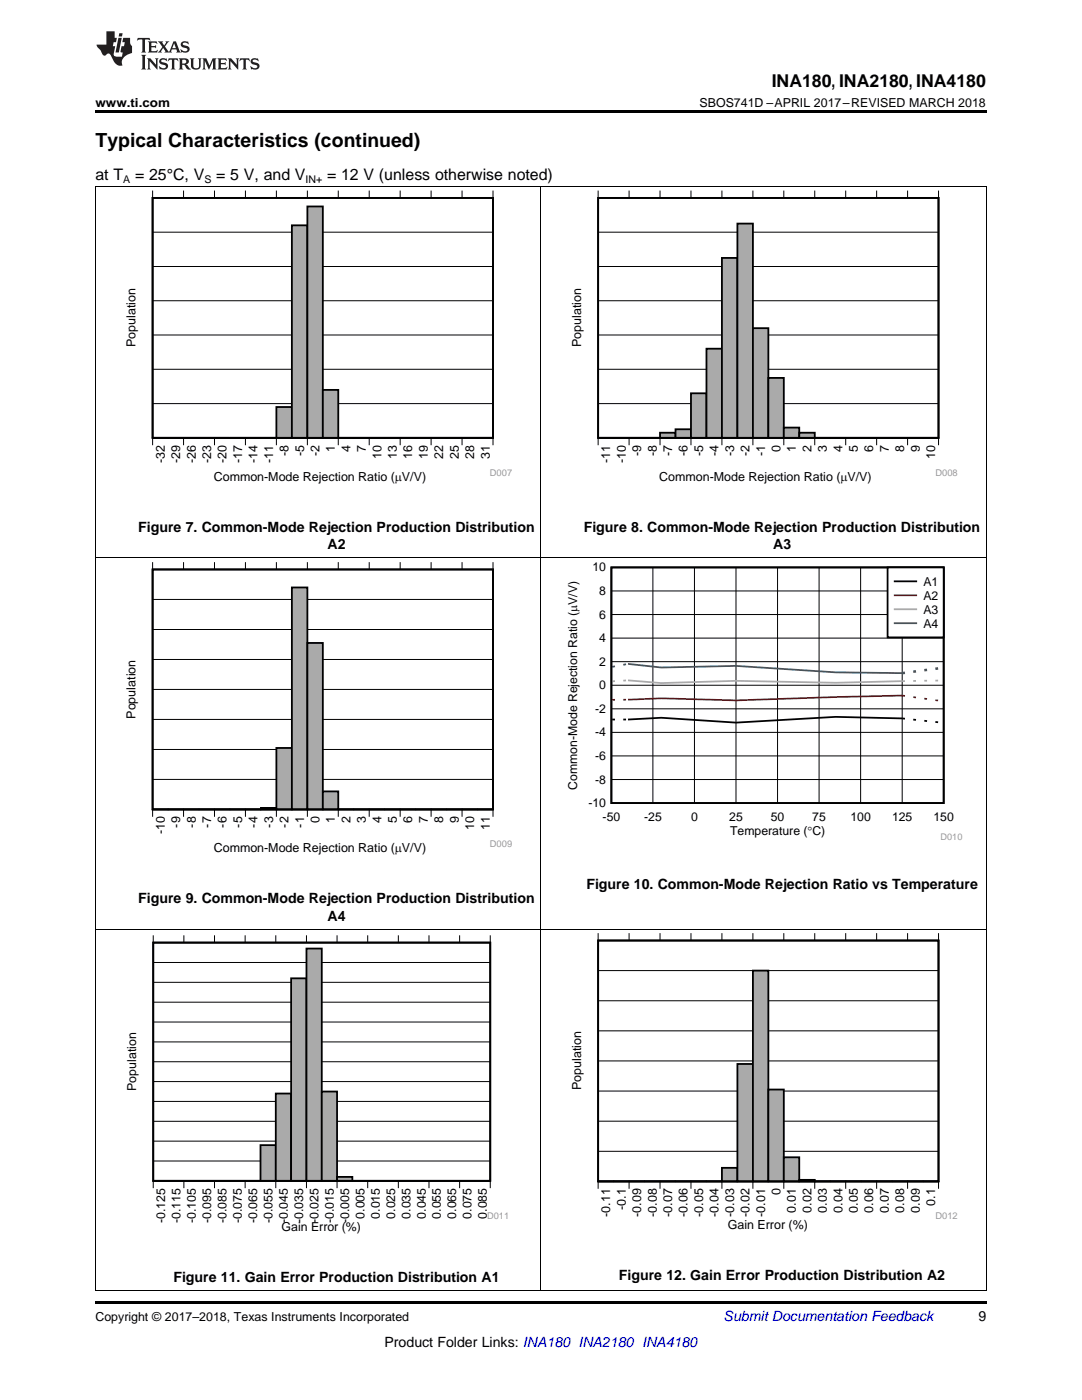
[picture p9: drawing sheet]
<svg xmlns="http://www.w3.org/2000/svg" width="216mm" height="279mm" viewBox="0 0 216 279" stroke-linecap="round" stroke-linejoin="round" font-family="sans-serif">
<path d="M19 259.7h177.8v.5h-177.8z" fill="#000"/>
<path d="M19.1 185.6v72M107.9 185.6v72M196.8 185.6v72M19 257.5h177.8" fill="none" stroke="#000" stroke-width=".2"/>
<path d="M25.4 186.6h75.9v59.6h-75.9z" fill-rule="evenodd" fill="#fff"/>
<path d="M30.6 188.1h67.2v47.6h-67.2zM30.6 235.7h3zM33.6 235.7h3.1zM36.7 235.7h3.1zM39.8 235.7h3zM42.8 235.7h3.1zM45.9 235.7h3zM48.9 235.7h3.1z" fill="none" stroke="#000" stroke-width=".36"/>
<g fill="none" stroke="#000" stroke-width=".2">
<path d="M30.6 186.7v1.4h67.2v-1.4M30.6 196h67.2M30.6 192.1h67.2M36.7 186.7v1.4M42.8 186.7v1.4M48.9 186.7v1.4M55 186.7v1.4M61.2 186.7v1.4M67.3 186.7v1.4M73.4 186.7v1.4M79.5 186.7v1.4M85.6 186.7v1.4"/>
<path d="M91.7 186.7v1.4M30.6 219.8h67.2M30.6 215.9h67.2M30.6 211.9h67.2M30.6 207.9h67.2M30.6 204h67.2M30.6 200h67.2M30.6 237.1v-1.4h67.2v1.4M30.6 231.7h67.2M30.6 227.7h67.2M30.6 223.8h67.2M36.7 235.7v1.4"/>
<path d="M42.8 235.7v1.4M48.9 235.7v1.4M55 235.7v1.4M61.2 235.7v1.4M67.3 235.7v1.4M73.4 235.7v1.4M79.5 235.7v1.4M85.6 235.7v1.4M91.7 235.7v1.4"/>
</g>
<path d="M30.6 235.7h21.4" fill="none" stroke="#aaa" stroke-width=".2"/>
<path d="M52 228.5h3v7.2h-3z" fill-rule="evenodd" fill="#aaa"/>
<path d="M52 228.5h3v7.2h-3z" fill="none" stroke="#000" stroke-width=".36"/>
<path d="M55 218.2h3.1v17.5h-3.1z" fill-rule="evenodd" fill="#aaa"/>
<path d="M55 218.2h3.1v17.5h-3.1z" fill="none" stroke="#000" stroke-width=".36"/>
<path d="M58.1 195.2h3.1v40.5h-3.1z" fill-rule="evenodd" fill="#aaa"/>
<path d="M58.1 195.2h3.1v40.5h-3.1z" fill="none" stroke="#000" stroke-width=".36"/>
<path d="M61.2 189.3h3v46.4h-3z" fill-rule="evenodd" fill="#aaa"/>
<path d="M61.2 189.3h3v46.4h-3z" fill="none" stroke="#000" stroke-width=".36"/>
<path d="M64.2 217.8h3.1v17.9h-3.1z" fill-rule="evenodd" fill="#aaa"/>
<path d="M64.2 217.8h3.1v17.9h-3.1z" fill="none" stroke="#000" stroke-width=".36"/>
<path d="M67.3 234.9h3v.8h-3z" fill-rule="evenodd" fill="#aaa"/>
<path d="M30.6 188.1h67.2v47.6h-67.2zM67.3 234.9h3v.8h-3zM70.3 235.7h3.1zM73.4 235.7h3zM76.4 235.7h3.1zM79.5 235.7h3zM82.5 235.7h3.1zM85.6 235.7h3.1zM88.7 235.7h3zM91.7 235.7h3.1zM94.8 235.7h3z" fill="none" stroke="#000" stroke-width=".36"/>
<path d="M70.3 235.7h27.5" fill="none" stroke="#aaa" stroke-width=".2"/>
<path d="M114.1 186.2h77v59.7h-77z" fill-rule="evenodd" fill="#fff"/>
<path d="M119.4 187.7h67.9v48.1h-67.9zM119.4 235.8h3zM122.4 235.8h3.1zM125.5 235.8h3.1zM128.6 235.8h3.1zM131.7 235.8h3.1zM134.8 235.8h3.1zM137.9 235.8h3.1zM141 235.8h3.1z" fill="none" stroke="#000" stroke-width=".36"/>
<g fill="none" stroke="#000" stroke-width=".2">
<path d="M119.4 186.2v1.5h67.9v-1.5M119.4 199.7h67.9M119.4 193.7h67.9M125.5 186.2v1.5M131.7 186.2v1.5M137.9 186.2v1.5M144.1 186.2v1.5M150.2 186.2v1.5M156.4 186.2v1.5M162.6 186.2v1.5M168.7 186.2v1.5M174.9 186.2v1.5"/>
<path d="M181.1 186.2v1.5M119.4 217.7h67.9M119.4 211.7h67.9M119.4 205.7h67.9M119.4 237.2v-1.4h67.9v1.4M119.4 229.8h67.9M119.4 223.8h67.9M125.5 235.8v1.4M131.7 235.8v1.4M137.9 235.8v1.4M144.1 235.8v1.4M150.2 235.8v1.4"/>
<path d="M156.4 235.8v1.4M162.6 235.8v1.4M168.7 235.8v1.4M174.9 235.8v1.4M181.1 235.8v1.4"/>
</g>
<path d="M119.4 235.8h24.7" fill="none" stroke="#aaa" stroke-width=".2"/>
<path d="M144.1 233.1h3.1v2.7h-3.1z" fill-rule="evenodd" fill="#aaa"/>
<path d="M144.1 233.1h3v2.7h-3z" fill="none" stroke="#000" stroke-width=".36"/>
<path d="M147.1 212.3h3.1v23.5h-3.1z" fill-rule="evenodd" fill="#aaa"/>
<path d="M147.1 212.3h3.1v23.5h-3.1z" fill="none" stroke="#000" stroke-width=".36"/>
<path d="M150.2 193.7h3.1v42.1h-3.1z" fill-rule="evenodd" fill="#aaa"/>
<path d="M150.2 193.7h3.1v42.1h-3.1z" fill="none" stroke="#000" stroke-width=".36"/>
<path d="M153.3 217.4h3.1v18.4h-3.1z" fill-rule="evenodd" fill="#aaa"/>
<path d="M153.3 217.4h3.1v18.4h-3.1z" fill="none" stroke="#000" stroke-width=".36"/>
<path d="M156.4 231h3.1v4.8h-3.1z" fill-rule="evenodd" fill="#aaa"/>
<path d="M119.4 187.7h67.9v48.1h-67.9zM156.4 231h3.1v4.8h-3.1zM159.5 235.5h3.1v.3h-3.1zM162.6 235.8h3.1zM165.7 235.8h3zM168.7 235.8h3.1zM171.8 235.8h3.1zM174.9 235.8h3.1zM178 235.8h3.1zM181.1 235.8h3.1zM184.2 235.8h3.1z" fill="none" stroke="#000" stroke-width=".36"/>
<path d="M159.5 235.6h3.1" fill="none" stroke="#aaa" stroke-width=".31"/>
<path d="M162.6 235.8h24.7" fill="none" stroke="#aaa" stroke-width=".2"/>
<path d="M19.1 111.4v74.2M107.9 111.4v74.2M196.8 111.4v74.2M19 185.5h177.8" fill="none" stroke="#000" stroke-width=".2"/>
<path d="M25.2 112.2h77v58.5h-77z" fill-rule="evenodd" fill="#fff"/>
<path d="M30.5 113.6h67.9v47.9h-67.9zM30.5 161.5h3zM33.5 161.5h3.1zM36.6 161.5h3.1zM39.7 161.5h3.1zM42.8 161.5h3.1zM45.9 161.5h3.1zM49 161.5h3.1zM52.1 161.2h3.1v.3h-3.1z" fill="none" stroke="#000" stroke-width=".36"/>
<g fill="none" stroke="#000" stroke-width=".2">
<path d="M30.5 112.2v1.4h67.9v-1.4M30.5 119.6h67.9M36.6 112.2v1.4M42.8 112.2v1.4M49 112.2v1.4M55.2 112.2v1.4M61.3 112.2v1.4M67.5 112.2v1.4M73.7 112.2v1.4M79.8 112.2v1.4M86 112.2v1.4M92.2 112.2v1.4"/>
<path d="M30.5 137.6h67.9M30.5 131.6h67.9M30.5 125.6h67.9M30.5 155.6h67.9M30.5 149.6h67.9M30.5 143.6h67.9M30.5 163v-1.5h67.9v1.5M36.6 161.5v1.5M42.8 161.5v1.5M49 161.5v1.5M55.2 161.5v1.5M61.3 161.5v1.5"/>
<path d="M67.5 161.5v1.5M73.7 161.5v1.5M79.8 161.5v1.5M86 161.5v1.5M92.2 161.5v1.5"/>
</g>
<path d="M30.5 161.5h21.6" fill="none" stroke="#aaa" stroke-width=".2"/>
<path d="M52.1 161.4h3.1" fill="none" stroke="#aaa" stroke-width=".31"/>
<path d="M55.2 149.3h3.1v12.2h-3.1z" fill-rule="evenodd" fill="#aaa"/>
<path d="M55.2 149.3h3v12.2h-3z" fill="none" stroke="#000" stroke-width=".36"/>
<path d="M58.2 117.2h3.1v44.3h-3.1z" fill-rule="evenodd" fill="#aaa"/>
<path d="M58.2 117.2h3.1v44.3h-3.1z" fill="none" stroke="#000" stroke-width=".36"/>
<path d="M61.3 128.3h3.1v33.2h-3.1z" fill-rule="evenodd" fill="#aaa"/>
<path d="M61.3 128.3h3.1v33.2h-3.1z" fill="none" stroke="#000" stroke-width=".36"/>
<path d="M64.4 157.9h3.1v3.6h-3.1z" fill-rule="evenodd" fill="#aaa"/>
<path d="M30.5 113.6h67.9v47.9h-67.9zM64.4 157.9h3.1v3.6h-3.1zM67.5 161.5h3.1zM70.6 161.5h3.1zM73.7 161.5h3.1zM76.8 161.5h3zM79.8 161.5h3.1zM82.9 161.5h3.1zM86 161.5h3.1zM89.1 161.5h3.1zM92.2 161.5h3.1zM95.3 161.5h3.1z" fill="none" stroke="#000" stroke-width=".36"/>
<path d="M67.5 161.5h30.9" fill="none" stroke="#aaa" stroke-width=".2"/>
<path d="M112.8 112.3h79.2v55.4h-79.2z" fill-rule="evenodd" fill="#fff"/>
<path d="M122 113.2h66.3v47.1h-66.3zM122.2 143.6h.5M124.4 143.6h.5M180.6 143.4l-13.9-.3-19.8 1.1-15-1-6.6 .4M182.2 143.6l.6 .1M184.4 143.8l.6 .1M186.6 144.1h.6" fill="none" stroke="#000" stroke-width=".35"/>
<g fill="none" stroke="#000" stroke-width=".2">
<path d="M122 117.9h66.3M130.3 113.2v47.1M138.6 113.2v47.1M146.9 113.2v47.1M155.2 113.2v47.1M163.4 113.2v47.1M171.7 113.2v47.1M180 113.2v47.1M122 136.8h66.3M122 132.1h66.3M122 127.3h66.3M122 122.6h66.3"/>
<path d="M122 155.6h66.3M122 150.9h66.3M122 146.2h66.3M122 141.5h66.3"/>
</g>
<path d="M122.7 139.7h-.5M124.9 139.6l-.5 .1M180.6 138.9l-13.9 .2-19.8 .7-15-.4-6.6 .2M182.2 139.1l.6 .1M184.4 139.4l.6 .1M186.6 139.7l.6 .1" fill="none" stroke="#f00" stroke-width=".35"/>
<path d="M122.7 135.9l-.5 .1M124.9 135.8h-.5M125.3 135.8l6.6 .5 15-.4 19.8 .4 13.9-.4M182.8 135.9h-.6M185 135.9h-.6M187.2 135.8h-.6" fill="none" stroke="#aaa" stroke-width=".35"/>
<path d="M122.7 133l-.5 .1M124.9 132.6l-.5 .1M125.3 132.5l6.6 .7 15-.3 19.8 1.3 13.3 .1" fill="none" stroke="#295c75" stroke-width=".35"/>
<path d="M180.6 134.3h-.6M182.8 134l-.6 .1M185 133.7l-.6 .1M187.2 133.4l-.6 .1" fill="none" stroke="#295c75" stroke-width=".51"/>
<path d="M177.1 113.2h11.2v14h-11.2z" fill-rule="evenodd" fill="#fff"/>
<path d="M177.1 113.2h11.2v14h-11.2zM178.5 116h4.3" fill="none" stroke="#000" stroke-width=".35"/>
<path d="M178.5 118.8h4.3" fill="none" stroke="#f00" stroke-width=".35"/>
<path d="M178.5 121.6h4.3" fill="none" stroke="#aaa" stroke-width=".35"/>
<path d="M178.5 124.4h4.3" fill="none" stroke="#295c75" stroke-width=".35"/>
<path d="M19.1 37.2v74.2M107.9 37.2v74.2M196.8 37.2v74.2M19 111.4h177.8" fill="none" stroke="#000" stroke-width=".2"/>
<path d="M25.2 38h77v58.5h-77z" fill-rule="evenodd" fill="#fff"/>
<path d="M30.5 39.5h67.9v47.9h-67.9zM30.5 87.4h3zM33.5 87.4h3.1zM36.6 87.4h3.1zM39.7 87.4h3.1zM42.8 87.4h3.1zM45.9 87.4h3.1zM49 87.4h3.1zM52.1 87.4h3.1z" fill="none" stroke="#000" stroke-width=".36"/>
<g fill="none" stroke="#000" stroke-width=".2">
<path d="M30.5 38v1.5h67.9v-1.5M36.6 38v1.5M42.8 38v1.5M49 38v1.5M55.2 38v1.5M61.3 38v1.5M67.5 38v1.5M73.7 38v1.5M79.8 38v1.5M86 38v1.5M92.2 38v1.5M30.5 53.2h67.9"/>
<path d="M30.5 46.3h67.9M30.5 73.7h67.9M30.5 66.9h67.9M30.5 60h67.9M30.5 88.9v-1.5h67.9v1.5M30.5 80.5h67.9M36.6 87.4v1.5M42.8 87.4v1.5M49 87.4v1.5M55.2 87.4v1.5M61.3 87.4v1.5M67.5 87.4v1.5"/>
<path d="M73.7 87.4v1.5M79.8 87.4v1.5M86 87.4v1.5M92.2 87.4v1.5"/>
</g>
<path d="M30.5 87.4h24.7" fill="none" stroke="#aaa" stroke-width=".2"/>
<path d="M55.2 81.2h3.1v6.2h-3.1z" fill-rule="evenodd" fill="#aaa"/>
<path d="M55.2 81.2h3v6.2h-3z" fill="none" stroke="#000" stroke-width=".36"/>
<path d="M58.2 45h3.1v42.4h-3.1z" fill-rule="evenodd" fill="#aaa"/>
<path d="M58.2 45h3.1v42.4h-3.1z" fill="none" stroke="#000" stroke-width=".36"/>
<path d="M61.3 41.2h3.1v46.2h-3.1z" fill-rule="evenodd" fill="#aaa"/>
<path d="M61.3 41.2h3.1v46.2h-3.1z" fill="none" stroke="#000" stroke-width=".36"/>
<path d="M64.4 77.8h3.1v9.6h-3.1z" fill-rule="evenodd" fill="#aaa"/>
<path d="M30.5 39.5h67.9v47.9h-67.9zM64.4 77.8h3.1v9.6h-3.1zM67.5 87.4h3.1zM70.6 87.4h3.1zM73.7 87.4h3.1zM76.8 87.4h3zM79.8 87.4h3.1zM82.9 87.4h3.1zM86 87.4h3.1zM89.1 87.4h3.1zM92.2 87.4h3.1zM95.3 87.4h3.1z" fill="none" stroke="#000" stroke-width=".36"/>
<path d="M67.5 87.4h30.9" fill="none" stroke="#aaa" stroke-width=".2"/>
<path d="M114.1 38h77v58.5h-77z" fill-rule="evenodd" fill="#fff"/>
<path d="M119.4 39.5h67.9v47.9h-67.9zM119.4 87.4h3zM122.4 87.4h3.1zM125.5 87.4h3.1zM128.6 87.4h3.1z" fill="none" stroke="#000" stroke-width=".36"/>
<g fill="none" stroke="#000" stroke-width=".2">
<path d="M119.4 38v1.5h67.9v-1.5M125.5 38v1.5M131.7 38v1.5M137.9 38v1.5M144.1 38v1.5M150.2 38v1.5M156.4 38v1.5M162.6 38v1.5M168.7 38v1.5M174.9 38v1.5M181.1 38v1.5M119.4 53.2h67.9"/>
<path d="M119.4 46.3h67.9M119.4 73.7h67.9M119.4 66.9h67.9M119.4 60h67.9M119.4 88.9v-1.5h67.9v1.5M119.4 80.5h67.9M125.5 87.4v1.5M131.7 87.4v1.5M137.9 87.4v1.5M144.1 87.4v1.5M150.2 87.4v1.5M156.4 87.4v1.5"/>
<path d="M162.6 87.4v1.5M168.7 87.4v1.5M174.9 87.4v1.5M181.1 87.4v1.5"/>
</g>
<path d="M119.4 87.4h12.3" fill="none" stroke="#aaa" stroke-width=".2"/>
<path d="M131.7 86.4h3.1v1h-3.1z" fill-rule="evenodd" fill="#aaa"/>
<path d="M131.7 86.4h3.1v1h-3.1z" fill="none" stroke="#000" stroke-width=".36"/>
<path d="M134.8 85.7h3.1v1.7h-3.1z" fill-rule="evenodd" fill="#aaa"/>
<path d="M134.8 85.7h3.1v1.7h-3.1z" fill="none" stroke="#000" stroke-width=".36"/>
<path d="M137.9 78.5h3.1v8.9h-3.1z" fill-rule="evenodd" fill="#aaa"/>
<path d="M137.9 78.5h3.1v8.9h-3.1z" fill="none" stroke="#000" stroke-width=".36"/>
<path d="M141 69.6h3.1v17.8h-3.1z" fill-rule="evenodd" fill="#aaa"/>
<path d="M141 69.6h3.1v17.8h-3.1z" fill="none" stroke="#000" stroke-width=".36"/>
<path d="M144.1 51.5h3.1v35.9h-3.1z" fill-rule="evenodd" fill="#aaa"/>
<path d="M144.1 51.5h3v35.9h-3z" fill="none" stroke="#000" stroke-width=".36"/>
<path d="M147.1 44.6h3.1v42.8h-3.1z" fill-rule="evenodd" fill="#aaa"/>
<path d="M147.1 44.6h3.1v42.8h-3.1z" fill="none" stroke="#000" stroke-width=".36"/>
<path d="M150.2 65.5h3.1v21.9h-3.1z" fill-rule="evenodd" fill="#aaa"/>
<path d="M150.2 65.5h3.1v21.9h-3.1z" fill="none" stroke="#000" stroke-width=".36"/>
<path d="M153.3 75.4h3.1v12h-3.1z" fill-rule="evenodd" fill="#aaa"/>
<path d="M153.3 75.4h3.1v12h-3.1z" fill="none" stroke="#000" stroke-width=".36"/>
<path d="M156.4 85.3h3.1v2.1h-3.1z" fill-rule="evenodd" fill="#aaa"/>
<path d="M156.4 85.3h3.1v2.1h-3.1z" fill="none" stroke="#000" stroke-width=".36"/>
<path d="M159.5 86.4h3.1v1h-3.1z" fill-rule="evenodd" fill="#aaa"/>
<path d="M119.4 39.5h67.9v47.9h-67.9zM159.5 86.4h3.1v1h-3.1zM162.6 87.4h3.1zM165.7 87.4h3zM168.7 87.4h3.1zM171.8 87.4h3.1zM174.9 87.4h3.1zM178 87.4h3.1zM181.1 87.4h3.1zM184.2 87.4h3.1z" fill="none" stroke="#000" stroke-width=".36"/>
<path d="M162.6 87.4h24.7" fill="none" stroke="#aaa" stroke-width=".2"/>
<path d="M19 37.2h177.8" fill="none" stroke="#000" stroke-width=".2"/>
<path d="M19 22h177.8v.5h-177.8z" fill="#000"/>
<g fill="#231f20">
<path d="M27.5 7.6l-.1 .5 .4-.2h.6v.1v2.1l-.2 .4h1l-.3-.4v-2.1l.1-.1h.5l.5 .2-.2-.5zM29.5 8.3l.2 .3v1.5l-.2 .4h1.8l.2-.6a1.04 1.04 0 0 1-1.3 .2v-.7h.6l.3 .2v-.6l-.3 .2h-.6v-.6l.8-.1 .4 .3-.2-.5zM31.5 8.3l.9 1.1-.9 1.1h.8l-.2-.2 .5-.7 .4 .7-.2 .2h1.5l-.1-.2 .1-.4h.9l.1 .4-.2 .2h1l-.3-.3-.7-1.9h-.5l-.9 2-.8-1 .9-1h-.8l.1 .3-.3 .5-.4-.6 .2-.2zM34.7 8.6l.4 1h-.7zM36.3 8.4a.63 .63 0 0 0-.2 .7 .63 .63 0 0 0 .6 .4l.6 .2 .1 .2a.75 .75 0 0 1-.7 .4 .75 .75 0 0 1-.6-.5l.1 .7 .1-.1a1.11 1.11 0 0 0 1.5-.6 1.13 1.13 0 0 0-1.2-.8l-.1-.4a1.04 1.04 0 0 1 1.2 .2l-.2-.5-.1 .1-.5-.2zM28.2 10.9l.2 .4v2.2l-.2 .4h1l-.3-.4v-2.2l.3-.4zM29.3 11.6l.3 .4v1.5l-.3 .4h.8l-.2-.4v-1.3l1.5 1.7v-1.9l.2-.4h-.7l.2 .4v.9l-1.1-1.3zM32 11.8a.62 .62 0 0 0-.2 .7 .62 .62 0 0 0 .6 .4l.6 .1 .1 .3a.76 .76 0 0 1-.7 .3 .76 .76 0 0 1-.6-.4l.1 .7 .1-.1a1.11 1.11 0 0 0 1.5-.6 1.13 1.13 0 0 0-1.2-.8l-.1-.4a1.04 1.04 0 0 1 1.2 .2l-.2-.6-.1 .1-.5-.1zM33.7 11.6l-.2 .6a.61 .61 0 0 1 .8-.3v1.6l-.2 .4h.9l-.2-.4v-1.6a.63 .63 0 0 1 .8 .3l-.2-.6zM35.6 11.6l.3 .4v1.5l-.3 .4h1l-.2-.2v-.8l.5 .2a.76 .76 0 0 0 1.2 .7l-1-1a.58 .58 0 0 0 .6-.5 .58 .58 0 0 0-.5-.6zM36.4 11.9h.1a.45 .45 0 0 1 .5 .1 .45 .45 0 0 1 .1 .5l-.7 .2zM37.9 11.6l.2 .2a2.17 2.17 0 0 0 .3 1.9 .99 .99 0 0 0 1.6-.6v-1.1l.2-.4h-.7l.2 .2a1.92 1.92 0 0 1-.2 1.8 .6 .6 0 0 1-.9-.5v-1.1l.2-.4zM40.4 11.6l.2 .4v1.5l-.2 .4h.7l-.2-.4v-1.4l.8 1.8 .8-1.8v1.4l-.2 .4h.9l-.2-.4v-1.5l.2-.4h-.8l-.6 1.5-.6-1.5zM43.4 11.6l.2 .4v1.5l-.2 .4h1.8l.2-.6a1.04 1.04 0 0 1-1.3 .1v-.6h.5l.4 .2v-.6l-.4 .2h-.5v-.7h.8l.3 .3-.1-.6zM45.5 11.6l.2 .4v1.5l-.2 .4h.7l-.2-.4v-1.3l1.5 1.7v-1.9l.2-.4h-.7l.2 .4v.9l-1.1-1.3zM47.9 11.6l-.1 .6a.61 .61 0 0 1 .8-.3v1.6l-.3 .4h1l-.3-.4 .1-1.6a.63 .63 0 0 1 .7 .3l-.1-.6zM50.2 11.8a.62 .62 0 0 0-.2 .7 .62 .62 0 0 0 .6 .4l.6 .1 .2 .3a.76 .76 0 0 1-.8 .3 .76 .76 0 0 1-.6-.4l.1 .7 .2-.1a1.11 1.11 0 0 0 1.5-.6 1.13 1.13 0 0 0-1.3-.8l-.1-.4a1.04 1.04 0 0 1 1.2 .2l-.1-.6-.2 .1-.5-.1z"/>
<path d="M21.2 6.3v2.6h-1.9l.1 .4 .7 .9a.91 .91 0 0 0 1 .8 .56 .56 0 0 1 .5-.3 .56 .56 0 0 1 .5 .3l.4 .8a1.53 1.53 0 0 0 1.9 1.2 1.54 1.54 0 0 1 1-2.1l.9-.3v-1.4a1.52 1.52 0 0 1-.3-1.6h-1.4l-.2 .8h.5l-.2 .8h-.4l-.2 1v.2l.4 .1-.2 .8a1.93 1.93 0 0 1-1.6-.3l.3-1.8h-.5l.2-.8h.4l.2-.8h-.4v-1.3zM23.6 7.6l-.6 2.9h.7l.6-2.9zM23.8 6.6l-.1 .7h.6l.2-.7z"/>
</g>
<text font-size="3.9" x="19" y="29.3">Typical Characteristics (continued)</text>
<text font-size="3.5" x="154" y="17.3">INA180, INA2180, INA4180</text>
<g font-size="3.2">
<text x="19" y="36">at T</text>
<text x="27" y="36">= 25°C, V</text>
<text x="43.1" y="36">= 5 V, and V</text>
<text x="65.3" y="36">= 12 V (unless otherwise noted)</text>
</g>
<g font-size="2.8">
<text x="27.6" y="106.1">Figure 7. Common-Mode Rejection Production Distribution</text>
<text x="116.5" y="106.1">Figure 8. Common-Mode Rejection Production Distribution</text>
<text x="65.4" y="109.6">A2</text>
<text x="154.3" y="109.6">A3</text>
<text x="117" y="177.3">Figure 10. Common-Mode Rejection Ratio vs Temperature</text>
<text x="27.6" y="180.3">Figure 9. Common-Mode Rejection Production Distribution</text>
<text x="65.4" y="183.8">A4</text>
<text x="34.6" y="255.8">Figure 11. Gain Error Production Distribution A1</text>
<text x="123.5" y="255.5">Figure 12. Gain Error Production Distribution A2</text>
<text x="195.3" y="263.6">9</text>
<text x="76.7" y="268.9">Product Folder Links: INA180 INA2180 INA4180</text>
</g>
<text font-size="2.8" fill="#0000c8" x="144.4" y="263.6">Submit Documentation Feedback</text>
<g font-size="2.5">
<text x="19" y="21.4">www.ti.com</text>
<text x="139.6" y="21.4">SBOS741D –APRIL 2017–REVISED MARCH 2018</text>
<text x="27" y="69.3" transform="rotate(-90 27 69.3)">Population</text>
<text x="115.9" y="69.3" transform="rotate(-90 115.9 69.3)">Population</text>
<text x="32.9" y="92.4" transform="rotate(-90 32.9 92.4)">-32</text>
<text x="36" y="92.4" transform="rotate(-90 36 92.4)">-29</text>
<text x="39" y="92.4" transform="rotate(-90 39 92.4)">-26</text>
<text x="42.1" y="92.4" transform="rotate(-90 42.1 92.4)">-23</text>
<text x="42.7" y="96">Common-Mode Rejection Ratio (PV/V)</text>
<text x="45.2" y="92.4" transform="rotate(-90 45.2 92.4)">-20</text>
<text x="48.3" y="92.4" transform="rotate(-90 48.3 92.4)">-17</text>
<text x="51.4" y="92.4" transform="rotate(-90 51.4 92.4)">-14</text>
<text x="54.5" y="92.4" transform="rotate(-90 54.5 92.4)">-11</text>
<text x="57.6" y="91" transform="rotate(-90 57.6 91)">-8</text>
<text x="60.7" y="91" transform="rotate(-90 60.7 91)">-5</text>
<text x="63.8" y="91" transform="rotate(-90 63.8 91)">-2</text>
<text x="66.8" y="90.2" transform="rotate(-90 66.8 90.2)">1</text>
<text x="69.9" y="90.2" transform="rotate(-90 69.9 90.2)">4</text>
<text x="73" y="90.2" transform="rotate(-90 73 90.2)">7</text>
<text x="76.1" y="91.6" transform="rotate(-90 76.1 91.6)">10</text>
<text x="79.2" y="91.6" transform="rotate(-90 79.2 91.6)">13</text>
<text x="82.3" y="91.6" transform="rotate(-90 82.3 91.6)">16</text>
<text x="85.4" y="91.6" transform="rotate(-90 85.4 91.6)">19</text>
<text x="88.4" y="91.6" transform="rotate(-90 88.4 91.6)">22</text>
<text x="91.5" y="91.6" transform="rotate(-90 91.5 91.6)">25</text>
<text x="94.6" y="91.6" transform="rotate(-90 94.6 91.6)">28</text>
<text x="97.7" y="91.6" transform="rotate(-90 97.7 91.6)">31</text>
<text x="121.8" y="92.4" transform="rotate(-90 121.8 92.4)">-11</text>
<text x="124.9" y="92.4" transform="rotate(-90 124.9 92.4)">-10</text>
<text x="127.9" y="91" transform="rotate(-90 127.9 91)">-9</text>
<text x="131" y="91" transform="rotate(-90 131 91)">-8</text>
<text x="131.6" y="96">Common-Mode Rejection Ratio (PV/V)</text>
<text x="134.1" y="91" transform="rotate(-90 134.1 91)">-7</text>
<text x="137.2" y="91" transform="rotate(-90 137.2 91)">-6</text>
<text x="140.3" y="91" transform="rotate(-90 140.3 91)">-5</text>
<text x="143.4" y="91" transform="rotate(-90 143.4 91)">-4</text>
<text x="146.5" y="91" transform="rotate(-90 146.5 91)">-3</text>
<text x="149.6" y="91" transform="rotate(-90 149.6 91)">-2</text>
<text x="152.7" y="91" transform="rotate(-90 152.7 91)">-1</text>
<text x="155.7" y="90.2" transform="rotate(-90 155.7 90.2)">0</text>
<text x="158.8" y="90.2" transform="rotate(-90 158.8 90.2)">1</text>
<text x="161.9" y="90.2" transform="rotate(-90 161.9 90.2)">2</text>
<text x="165" y="90.2" transform="rotate(-90 165 90.2)">3</text>
<text x="168.1" y="90.2" transform="rotate(-90 168.1 90.2)">4</text>
<text x="171.2" y="90.2" transform="rotate(-90 171.2 90.2)">5</text>
<text x="174.3" y="90.2" transform="rotate(-90 174.3 90.2)">6</text>
<text x="177.3" y="90.2" transform="rotate(-90 177.3 90.2)">7</text>
<text x="180.4" y="90.2" transform="rotate(-90 180.4 90.2)">8</text>
<text x="183.5" y="90.2" transform="rotate(-90 183.5 90.2)">9</text>
<text x="186.6" y="91.6" transform="rotate(-90 186.6 91.6)">10</text>
<text x="27" y="143.5" transform="rotate(-90 27 143.5)">Population</text>
<text x="32.9" y="166.5" transform="rotate(-90 32.9 166.5)">-10</text>
<text x="36" y="165.2" transform="rotate(-90 36 165.2)">-9</text>
<text x="39" y="165.2" transform="rotate(-90 39 165.2)">-8</text>
<text x="42.1" y="165.2" transform="rotate(-90 42.1 165.2)">-7</text>
<text x="45.2" y="165.2" transform="rotate(-90 45.2 165.2)">-6</text>
<text x="48.3" y="165.2" transform="rotate(-90 48.3 165.2)">-5</text>
<text x="51.4" y="165.2" transform="rotate(-90 51.4 165.2)">-4</text>
<text x="54.5" y="165.2" transform="rotate(-90 54.5 165.2)">-3</text>
<text x="57.6" y="165.2" transform="rotate(-90 57.6 165.2)">-2</text>
<text x="60.7" y="165.2" transform="rotate(-90 60.7 165.2)">-1</text>
<text x="63.8" y="164.3" transform="rotate(-90 63.8 164.3)">0</text>
<text x="66.8" y="164.3" transform="rotate(-90 66.8 164.3)">1</text>
<text x="69.9" y="164.3" transform="rotate(-90 69.9 164.3)">2</text>
<text x="73" y="164.3" transform="rotate(-90 73 164.3)">3</text>
<text x="76.1" y="164.3" transform="rotate(-90 76.1 164.3)">4</text>
<text x="79.2" y="164.3" transform="rotate(-90 79.2 164.3)">5</text>
<text x="82.3" y="164.3" transform="rotate(-90 82.3 164.3)">6</text>
<text x="85.4" y="164.3" transform="rotate(-90 85.4 164.3)">7</text>
<text x="88.4" y="164.3" transform="rotate(-90 88.4 164.3)">8</text>
<text x="91.5" y="164.3" transform="rotate(-90 91.5 164.3)">9</text>
<text x="94.6" y="165.7" transform="rotate(-90 94.6 165.7)">10</text>
<text x="97.7" y="165.7" transform="rotate(-90 97.7 165.7)">11</text>
<text x="42.7" y="170.1">Common-Mode Rejection Ratio (PV/V)</text>
<text x="27.2" y="217.7" transform="rotate(-90 27.2 217.7)">Population</text>
<text x="115.9" y="217.6" transform="rotate(-90 115.9 217.6)">Population</text>
<text x="155.7" y="238.6" transform="rotate(-90 155.7 238.6)">0</text>
<text x="33" y="244" transform="rotate(-90 33 244)">-0.125</text>
<text x="36" y="244" transform="rotate(-90 36 244)">-0.115</text>
<text x="39.1" y="244" transform="rotate(-90 39.1 244)">-0.105</text>
<text x="42.1" y="244" transform="rotate(-90 42.1 244)">-0.095</text>
<text x="45.2" y="244" transform="rotate(-90 45.2 244)">-0.085</text>
<text x="48.3" y="244" transform="rotate(-90 48.3 244)">-0.075</text>
<text x="51.3" y="244" transform="rotate(-90 51.3 244)">-0.065</text>
<text x="54.4" y="244" transform="rotate(-90 54.4 244)">-0.055</text>
<text x="56.2" y="245.7">Gain Error (%)</text>
<text x="57.4" y="244" transform="rotate(-90 57.4 244)">-0.045</text>
<text x="60.5" y="244" transform="rotate(-90 60.5 244)">-0.035</text>
<text x="63.5" y="244" transform="rotate(-90 63.5 244)">-0.025</text>
<text x="66.6" y="244" transform="rotate(-90 66.6 244)">-0.015</text>
<text x="69.7" y="244" transform="rotate(-90 69.7 244)">-0.005</text>
<text x="72.7" y="243.2" transform="rotate(-90 72.7 243.2)">0.005</text>
<text x="75.8" y="243.2" transform="rotate(-90 75.8 243.2)">0.015</text>
<text x="78.8" y="243.2" transform="rotate(-90 78.8 243.2)">0.025</text>
<text x="81.9" y="243.2" transform="rotate(-90 81.9 243.2)">0.035</text>
<text x="84.9" y="243.2" transform="rotate(-90 84.9 243.2)">0.045</text>
<text x="88" y="243.2" transform="rotate(-90 88 243.2)">0.055</text>
<text x="91.1" y="243.2" transform="rotate(-90 91.1 243.2)">0.065</text>
<text x="94.1" y="243.2" transform="rotate(-90 94.1 243.2)">0.075</text>
<text x="97.2" y="243.2" transform="rotate(-90 97.2 243.2)">0.085</text>
<text x="121.8" y="242.9" transform="rotate(-90 121.8 242.9)">-0.11</text>
<text x="124.9" y="241.5" transform="rotate(-90 124.9 241.5)">-0.1</text>
<text x="127.9" y="242.9" transform="rotate(-90 127.9 242.9)">-0.09</text>
<text x="131" y="242.9" transform="rotate(-90 131 242.9)">-0.08</text>
<text x="134.1" y="242.9" transform="rotate(-90 134.1 242.9)">-0.07</text>
<text x="137.2" y="242.9" transform="rotate(-90 137.2 242.9)">-0.06</text>
<text x="140.3" y="242.9" transform="rotate(-90 140.3 242.9)">-0.05</text>
<text x="143.4" y="242.9" transform="rotate(-90 143.4 242.9)">-0.04</text>
<text x="145.2" y="245.3">Gain Error (%)</text>
<text x="146.5" y="242.9" transform="rotate(-90 146.5 242.9)">-0.03</text>
<text x="149.6" y="242.9" transform="rotate(-90 149.6 242.9)">-0.02</text>
<text x="152.7" y="242.9" transform="rotate(-90 152.7 242.9)">-0.01</text>
<text x="158.8" y="242" transform="rotate(-90 158.8 242)">0.01</text>
<text x="161.9" y="242" transform="rotate(-90 161.9 242)">0.02</text>
<text x="165" y="242" transform="rotate(-90 165 242)">0.03</text>
<text x="168.1" y="242" transform="rotate(-90 168.1 242)">0.04</text>
<text x="171.2" y="242" transform="rotate(-90 171.2 242)">0.05</text>
<text x="174.3" y="242" transform="rotate(-90 174.3 242)">0.06</text>
<text x="177.3" y="242" transform="rotate(-90 177.3 242)">0.07</text>
<text x="180.4" y="242" transform="rotate(-90 180.4 242)">0.08</text>
<text x="183.5" y="242" transform="rotate(-90 183.5 242)">0.09</text>
<text x="186.6" y="240.7" transform="rotate(-90 186.6 240.7)">0.1</text>
<text x="19" y="263.6">Copyright © 2017–2018, Texas Instruments Incorporated</text>
</g>
<g font-size="2.4">
<text x="118.2" y="114">10</text>
<text x="119.6" y="118.7">8</text>
<text x="184.3" y="116.9">A1</text>
<text x="184.3" y="119.7">A2</text>
<text x="119.6" y="123.4">6</text>
<text x="184.3" y="122.4">A3</text>
<text x="184.3" y="125.2">A4</text>
<text x="119.6" y="128.1">4</text>
<text x="119.6" y="137.6">0</text>
<text x="119.6" y="132.8">2</text>
<text x="118.8" y="142.3">-2</text>
<text x="118.8" y="147">-4</text>
<text x="118.8" y="151.7">-6</text>
<text x="115.2" y="157.6" transform="rotate(-90 115.2 157.6)">Common-Mode Rejection Ratio (PV/V)</text>
<text x="117.4" y="161.1">-10</text>
<text x="118.8" y="156.4">-8</text>
<text x="120.2" y="163.9">-50</text>
<text x="128.5" y="163.9">-25</text>
<text x="137.9" y="163.9">0</text>
<text x="145.5" y="163.9">25</text>
<text x="145.7" y="166.6">Temperature (qC)</text>
<text x="153.8" y="163.9">50</text>
<text x="162.1" y="163.9">75</text>
<text x="169.7" y="163.9">100</text>
<text x="178" y="163.9">125</text>
<text x="186.3" y="163.9">150</text>
</g>
<g font-size="2.1">
<text x="24.6" y="36.6">A</text>
<text x="40.8" y="36.6">S</text>
<text x="61" y="36.6">IN+</text>
</g>
<g font-size="1.9" fill="#999">
<text x="97.8" y="95">D007</text>
<text x="186.7" y="95">D008</text>
<text x="97.8" y="169.1">D009</text>
<text x="186.7" y="243.4">D012</text>
</g>
<g font-size="1.8" fill="#999">
<text x="187.7" y="167.7">D010</text>
<text x="97.2" y="243.2">D011</text>
</g>
</svg>
